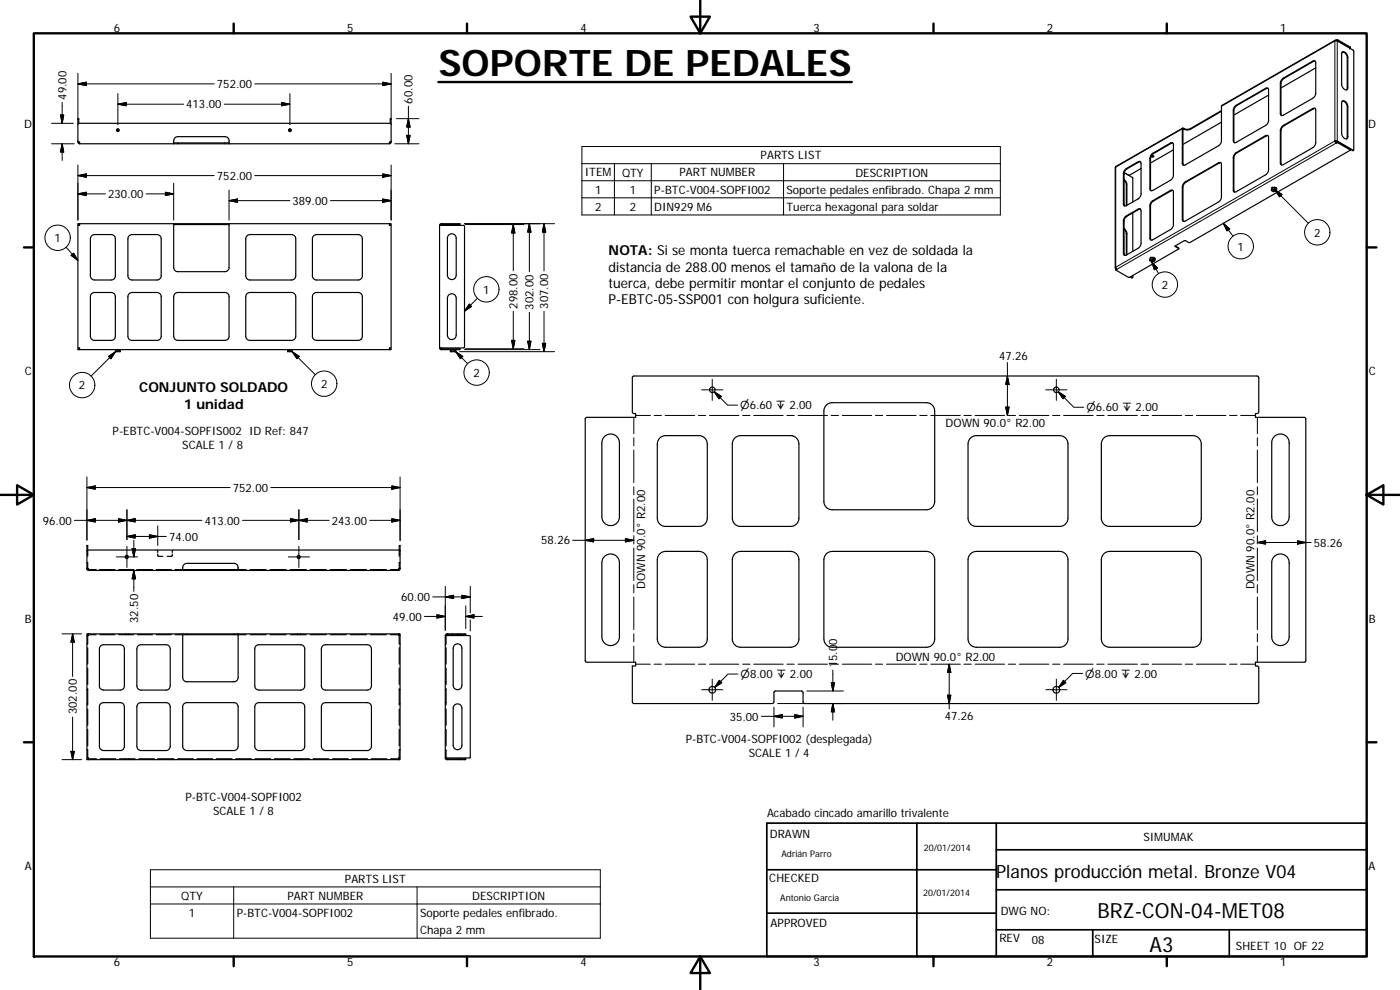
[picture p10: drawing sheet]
<svg xmlns="http://www.w3.org/2000/svg" width="420mm" height="297mm" viewBox="0 0 420 297" stroke-linecap="round" stroke-linejoin="round" font-family="sans-serif">
<g fill="none" stroke="#000" stroke-width=".36">
<path d="M394.7 18.3l-.5 .1-9.1 5.2-.4 .6-.3 .9v9.1l.2 .5M400.7 12.1l-34 19.5-.1 10.8-.4 .9-10.5 6.2a.53 .53 0 0 1-.6 0 .53 .53 0 0 1-.3-.5v-10.5l.3-.1 1.2 .4 .9-.2 9.4-5.4M401 12.1l-.4 .2h.7l4.8 2.7 .2 .3v29.7l-.2 .1-4.8-2.8h-.7M401 12.1l.5-.1 3.6 2.1 .1 .3M401 12.1v.1M401.1 12.2h.4l3.6 2.1v.2M402.8 15.6a1.44 1.44 0 0 1 1.7 1.6v9.1a.64 .64 0 0 1-.5 .7 .64 .64 0 0 1-.7-.4l-.5-.6-.2-.7v-9.1zM402.9 15.6a1.59 1.59 0 0 1 1.4 1.7v9.3l-.2 .4M403.1 15.6l-.4 .3M23.6 37l-.2 .2M23.6 37h93.5M23.6 37v-1.4h-.2v7l.5 .5"/>
<path d="M117.1 37v-1.4h.3v7l-.5 .5M117.1 37l.3 .2M354.9 38.4l-19.9 11.5-.3 .4v30.1M366.6 33.4l-9.4 5.4-1.1 .2-1-.4-.1 10.7 .2 .3M366.6 36.7l-11.6 6.6M370.7 31.9l9.1-5.4a.54 .54 0 0 1 .7-.1 .54 .54 0 0 1 .2 .6v9.1l-.4 1.1-9.3 5.5a.53 .53 0 0 1-.6 .1 .53 .53 0 0 1-.3-.6v-9.3zM380.5 26.5l-.5 .1-8.8 5.1-.5 .4-.4 .9v9.5l.2 .3M380.7 28.5l-10.4 6M385 23.5l9-5.2a.55 .55 0 0 1 .6 0 .55 .55 0 0 1 .3 .6v9.1l-.3 .8-.6 .7-8.9 5.1a.54 .54 0 0 1-.6 0 .54 .54 0 0 1-.3-.5v-9.1l.2-.7zM385 37.8l9-5.2a.54 .54 0 0 1 .6-.1 .54 .54 0 0 1 .3 .6v9.7l-.3 .8-.6 .7-8.9 5.1a.56 .56 0 0 1-.6 0 .56 .56 0 0 1-.3-.5v-9.7l.2-.7zM394.7 32.6h-.4l-9 5.1-.6 .7-.3 .9v9.7l.2 .5M394.9 20.4l-10.5 6"/>
<path d="M402.8 30.4a1.44 1.44 0 0 1 1.7 1.6v9a.7 .7 0 0 1-.6 .7 .7 .7 0 0 1-.8-.5l-.5-1.2v-9.1zM402.9 30.3a1.63 1.63 0 0 1 1.4 1.7v9.3l-.2 .4M23.4 42.4l.2 .2M23.6 42.6l.3 .3M23.6 42.6h.3v.3M23.9 42.9v.2M23.9 43.1h28.2M52.1 42.9h16.6M52.1 43.1h16.6M68.7 43.1v-.2a1.42 1.42 0 0 0-1.2-1.9h-14.1a1.67 1.67 0 0 0-1.3 2.1M68.7 43.1h48.2M117.1 42.6h-.2v.5"/>
<path d="M117.1 42.6l-.2 .3M117.4 42.4l-.3 .2M337.3 53.8l.9 1.4v6.4M337.3 54l.7 1.3v6.4M337.7 50.8l3.9-2.3a.53 .53 0 0 1 .6 0 .53 .53 0 0 1 .2 .5l-.1 9.8-.7 .9-3.6 2a.53 .53 0 0 1-.6 .1 .53 .53 0 0 1-.2-.6v-9.3zM342.3 48.5l-4.1 2.2-.8 1.1-.1 9.7 .2 .3M342.4 50.5l-3.4 2.1-1.6-.8 2.5 1.6 .1 7.2M345.5 46.8a.35 .35 0 0 1 .5-.2 .35 .35 0 0 1 .1 .5l-.7-.2M345.6 46.2l5.7-3.3a.55 .55 0 0 1 .6 0 .55 .55 0 0 1 .3 .5l-.1 9.6-.6 1-5.5 3.1a.55 .55 0 0 1-.6 .1 .55 .55 0 0 1-.3-.6v-9.3zM346.2 46.8h-.7M352 42.9l-.5 .1-5.3 3.1a1.82 1.82 0 0 0-.9 1.5v9.1l.2 .5M352 57.2h-.3l-5.7 3.2-.6 .8-.1 10.3 .2 .5"/>
<path d="M352.2 45l-6.9 3.9M355.2 55l10.5-6.1a.52 .52 0 0 1 .6-.1 .52 .52 0 0 1 .3 .6v9.9l-.3 .6-.6 .7-10 5.7a.53 .53 0 0 1-.6 .1 .53 .53 0 0 1-.3-.6v-9.9zM366.4 48.9h-.5l-10 5.8-.5 .4-.4 .9v10.1l.2 .3M370.8 45.9l9-5.2a.55 .55 0 0 1 .6-.1 .55 .55 0 0 1 .3 .6v9.7l-.2 .9-.7 .7-8.8 5a.53 .53 0 0 1-.6 .1 .53 .53 0 0 1-.3-.6v-9.9zM380.5 40.7l-.5 .1-8.8 5.1-.8 .9-.1 10.5 .2 .3M381.8 56.2l-.2 1M381.8 56.2v.5M382.1 56.9h.5v.2a.28 .28 0 0 1-.3 .2 .28 .28 0 0 1-.2-.4zM382.6 56.6l-.8 .1-.2 .5M382.6 56.2h-.8M382.6 56.2v.4M382.6 56.2l.5 .2v.5"/>
<path d="M382.6 56.6l.5 .3M383.1 56.9l-.2 .5-.7 .1-.6-.3M400.6 42.3l.2 .1M400.6 42.3l.4 .6M401 42.9l.5-.1 3.7 2.3-48.1 27.7-1.6-.6-2.8 1.6M401 42.7l-.2-.3h.3l4.8 2.8 .3-.1M401 42.7v.2M401.5 42.6l-.5 .1M405.1 44.7l.1 .3M23.9 67.1a.37 .37 0 0 1-.1 .5 .37 .37 0 0 1-.4 0v36.8a.37 .37 0 0 1 .4 0 .37 .37 0 0 1 .1 .5M27.5 70.8l.9-.4h5a1.23 1.23 0 0 1 1.2 1.2v11.2a1.23 1.23 0 0 1-1.2 1.2h-5a1.27 1.27 0 0 1-1.3-1.2v-11.2zM38.7 70.8l.9-.4h7.5a1.26 1.26 0 0 1 1.3 1.2v11.2a1.27 1.27 0 0 1-1.3 1.2h-7.5a1.27 1.27 0 0 1-1.2-1.2v-11.2z"/>
<path d="M52.1 67.1h-28.7v.3h.5M52.1 67.1h16.6M52.1 67.4h16.6M68.7 67.1h48.7v.3h-.5M68.7 67.1v13.2a1.23 1.23 0 0 1-1.2 1.2h-14.1a1.23 1.23 0 0 1-1.3-1.2v-13.2M74 70.9l1-.5h12.5a1.3 1.3 0 0 1 1.3 1.2v11.2a1.31 1.31 0 0 1-1.3 1.2h-12.5a1.31 1.31 0 0 1-1.2-1.2v-11.2zM94.1 70.8l.9-.4h12.5a1.26 1.26 0 0 1 1.2 1.2v11.2a1.27 1.27 0 0 1-1.2 1.2h-12.5a1.27 1.27 0 0 1-1.2-1.2v-11.2zM116.9 67.1a.37 .37 0 0 0 0 .5 .37 .37 0 0 0 .5 0v36.8a.37 .37 0 0 0-.5 0 .37 .37 0 0 0 0 .5M131.9 67.6h7.3l.2 .3v36.3l-7.5 .2M131.9 67.6v36.8M132.4 67.1h5.6v.3h-5.6zM132.4 67.1l-.5 .5"/>
<path d="M132.4 67.4l-.2 .2M134.5 70.7a1.33 1.33 0 0 1 1.5-.5 1.33 1.33 0 0 1 .9 1.2v11.2a1.32 1.32 0 0 1-1.3 1.3 1.32 1.32 0 0 1-1.3-1.3v-11.2zM337.3 68.5l.9 1.4v6.5M337.3 68.8l.7 1.2v6.5M337.7 65l3.9-2.3a.53 .53 0 0 1 .6 0 .53 .53 0 0 1 .2 .5l-.1 10.4-.7 .9-3.6 2a.53 .53 0 0 1-.6 .1 .53 .53 0 0 1-.2-.6v-9.9zM338.1 64.9l-.2 .2M340 63.9v11.5M342.3 62.7l-4.1 2.2-.8 1.1-.1 10.3 .2 .3M345.3 77.2v.6M345.3 77.2l-.2 1M345.6 60.5l5.7-3.4a.54 .54 0 0 1 .6 0 .54 .54 0 0 1 .3 .6l-.1 10.1-.6 .9-5.5 3.2a.53 .53 0 0 1-.6 .1 .53 .53 0 0 1-.3-.6v-9.9zM346 77.6l-.7 .2-.2 .4"/>
<path d="M346 77.6l.6 .4M346 77.2v.4M346 77.2h-.7M346 77.2l.6 .3v.5M346.6 78l-.2 .4-.8 .1-.5-.3M352.7 73.8l-.1 .1 1.1 .8-14.7 8.5h-.3l-3.9-2.2M352.7 73.8l1 .5v.4M27.5 88.1l.9-.3h5a1.23 1.23 0 0 1 1.2 1.2v11.9a1.2 1.2 0 0 1-1.2 1.2h-5a1.23 1.23 0 0 1-1.3-1.2v-11.9zM38.7 88.1l.9-.3h7.5a1.26 1.26 0 0 1 1.3 1.2v11.9a1.23 1.23 0 0 1-1.3 1.2h-7.5a1.23 1.23 0 0 1-1.2-1.2v-11.9zM52.5 88.1l.9-.3h14.1a1.26 1.26 0 0 1 1.2 1.2v11.9a1.23 1.23 0 0 1-1.2 1.2h-14.1a1.23 1.23 0 0 1-1.3-1.2v-11.9zM74 88.3l1-.5h12.5a1.3 1.3 0 0 1 1.3 1.2v11.9a1.26 1.26 0 0 1-1.3 1.2h-12.5a1.26 1.26 0 0 1-1.2-1.2v-11.9zM94.1 88.1l.9-.3h12.5a1.26 1.26 0 0 1 1.2 1.2v11.9a1.23 1.23 0 0 1-1.2 1.2h-12.5a1.23 1.23 0 0 1-1.2-1.2v-11.9z"/>
<path d="M134.7 88.5a1.33 1.33 0 0 1 1.4-.2 1.33 1.33 0 0 1 .8 1.2v11.1a1.32 1.32 0 0 1-1.3 1.3 1.32 1.32 0 0 1-1.3-1.3v-11.1zM335 80.7l-.3-.3 .1-.2 .4 .6-.4 .2M335.1 80.7l-.3 .3M339.2 83.1l.4 .3 .3-.2M340 82.7l-.1 .5-.5-.2M34.7 104.9v.6h1.4v-.6M34.9 104.9v.1M35.2 104.9l-.5 .1M35.4 104.9v.6M35.5 104.9l.6 .1M35.9 104.9v.1M86.3 104.9v.6h1.4v-.6"/>
<path d="M86.5 104.9v.1M86.8 104.9l-.5 .1M87 104.9v.6M87.2 104.9l.5 .1M87.5 104.9v.1M116.9 104.6h.5v.3h-94v-.3h.5M131.9 104.4l.5 .5M132.2 104.4l.2 .2M132.4 104.6h5.6v.3h-5.6zM135.3 104.9h.9M135.5 104.9v.1M135.6 105v.5"/>
<path d="M136.4 104.9v.6M136.5 104.9l.3 .1v.5h-1.6v-.6M175.7 125.4l.4-.2h14.7v-1.1h-.7l-.3-.5v-10.3l.5-.5h187.1l.4 .5v10.3l-.2 .4-.8 .1v1.1h14.6l.5 .3v72.9l-.5 .3h-14.6v1.1l.8 .1 .2 .4v10.3l-.5 .5h-135.8l-.5-.4v-3l-.5-.4h-7.9l-.3 .5v2.9l-.5 .4h-41.7l-.3-.5v-10.8h1v-1.1h-14.7l-.4-.3zM181.6 130.8a2.64 2.64 0 0 1 2.8-.3 2.64 2.64 0 0 1 1.5 2.3v22.3a2.64 2.64 0 0 1-2.6 2.6 2.64 2.64 0 0 1-2.7-2.6v-22.3l.3-1.1zM197.9 131.6l.5-.5 1-.4h10.4a2.51 2.51 0 0 1 2.5 2.5v22.3a2.48 2.48 0 0 1-2.5 2.4h-10a2.47 2.47 0 0 1-2.5-2.4v-22.3l.1-.7zM220.4 131.6l.8-.7 1.1-.2h15a2.51 2.51 0 0 1 2.5 2.5v22.3a2.48 2.48 0 0 1-2.5 2.4h-15a2.47 2.47 0 0 1-2.5-2.4v-22.3l.1-.7zM247.9 121.7l.8-.6 1.1-.3h28.2a2.51 2.51 0 0 1 2.5 2.5v27.2a2.51 2.51 0 0 1-2.5 2.5h-28.2a2.51 2.51 0 0 1-2.5-2.5v-27.2l.1-.7zM291.1 131.6l.9-.7 1-.2h25a2.51 2.51 0 0 1 2.5 2.5v22.3a2.48 2.48 0 0 1-2.5 2.4h-25a2.47 2.47 0 0 1-2.5-2.4v-22.3l.1-.7zM331.1 131.6l.9-.7 1-.2h25a2.51 2.51 0 0 1 2.5 2.5v22.3a2.48 2.48 0 0 1-2.5 2.4h-25a2.47 2.47 0 0 1-2.5-2.4v-22.3l.1-.7zM382.3 131.1a2.62 2.62 0 0 1 2.9-.7 2.62 2.62 0 0 1 1.7 2.4v22.3a2.61 2.61 0 0 1-2.6 2.6 2.61 2.61 0 0 1-2.6-2.6v-22.3l.1-.7zM26.1 170.6l.1 .4 .4 .2M26.1 170.4l.2 .2"/>
<path d="M26.1 170.6h.2M26.1 166.2h.2M26.1 168.8h.2v1.8h.3v.6M26.3 166.9v-3.2h-.2v6.9M26.3 170.6l.2 .3h2.3M26.6 171.2h28.2M29.8 170.9v.1M29.8 171.1v.1M30 170.9h4.5M35.6 170.9h4.5M37.3 170.9v.1M37.3 171.1v.1"/>
<path d="M38.3 166.7a.5 .5 0 0 0-.7 .4 .5 .5 0 0 0 .7 .4M41.1 170.9v.1M41.1 171.1v.1M41.3 170.9h4.5M46.9 170.9h4.5M47.1 165l.1 .1M47.3 165.2v.6M47.3 166.2l.1 .6M47.5 166.9h1.4M51.1 170.9v.1M51.1 171.1v.1M51.6 166.9h-1.4"/>
<path d="M51.7 166.2v.6M51.7 165.2v.6M52 165l-.2 .1M52.6 170.9h21.3M54.8 171.2h16.7M71.5 171.2v-.2a1.49 1.49 0 0 0-1.3-2h-14.1a1.62 1.62 0 0 0-1.3 2.2M71.5 171.2h48.1M75.1 170.9h4.8M76.5 170.9v.1M76.5 171.1v.1M81.1 170.9h4.8M87.1 170.9h4.8"/>
<path d="M89.9 166.7a.5 .5 0 0 0-.7 .4 .5 .5 0 0 0 .7 .4M91.4 170.9v.1M91.4 171.1v.1M93.1 170.9h4.8M96.4 170.9v.1M96.4 171.1v.1M99.1 170.9h4.8M105.1 170.9h4.9M111.2 170.9h4.8M111.5 170.9v.1M111.5 171.1v.1M119.8 170.6h-.2v.6"/>
<path d="M119.8 166.9v-3.2h.3v6.9l-.1 .4-.4 .2M119.8 170.6l-.1 .3h-2.5M119.8 166.2h.1M119.9 168.8l-.1 1.8M120 166.2h.1M120 168.8h.1M120.1 170.4l-.3 .2M120.1 165.3l-.3-.3h-93.5l-.2 .3M181.6 166.8a2.64 2.64 0 0 1 2.8-.3 2.64 2.64 0 0 1 1.5 2.3v22.3a2.64 2.64 0 0 1-2.6 2.6 2.64 2.64 0 0 1-2.7-2.6v-22.3l.3-1.1zM197.9 166.3l.8-.6 1.1-.3h10a2.51 2.51 0 0 1 2.5 2.6v23.7a2.51 2.51 0 0 1-2.5 2.5h-10a2.51 2.51 0 0 1-2.5-2.5v-23.7zM220.4 166.3l.8-.6 1.1-.3h15a2.51 2.51 0 0 1 2.5 2.6v23.7a2.51 2.51 0 0 1-2.5 2.5h-15a2.51 2.51 0 0 1-2.5-2.5v-23.7zM247.9 166.3l.8-.6 1.1-.3h28.2a2.51 2.51 0 0 1 2.5 2.6v23.7a2.51 2.51 0 0 1-2.5 2.5h-28.2a2.51 2.51 0 0 1-2.5-2.5v-23.7z"/>
<path d="M291.1 166.3l.9-.6 1-.3h25a2.51 2.51 0 0 1 2.5 2.6v23.7a2.51 2.51 0 0 1-2.5 2.5h-25a2.51 2.51 0 0 1-2.5-2.5v-23.7zM331.1 166.3l.9-.6 1-.3h25a2.51 2.51 0 0 1 2.5 2.6v23.7a2.51 2.51 0 0 1-2.5 2.5h-25a2.51 2.51 0 0 1-2.5-2.5v-23.7zM382.3 167a2.62 2.62 0 0 1 2.9-.6 2.62 2.62 0 0 1 1.7 2.4v22.3a2.61 2.61 0 0 1-2.6 2.6 2.61 2.61 0 0 1-2.6-2.6v-22.3l.1-.7zM26.1 193.2h.2M26.3 190.7v2.4M26.3 194.4v4.9M26.6 190.2a.34 .34 0 0 1 0 .5 .34 .34 0 0 1-.5 0v36.7a.35 .35 0 0 1 .5 0 .35 .35 0 0 1 0 .5M30 190.4h4.5M30 194l1.1-.6h5a1.23 1.23 0 0 1 1.2 1.3v11.1a1.23 1.23 0 0 1-1.2 1.3h-5a1.27 1.27 0 0 1-1.3-1.3v-11.1zM35.6 190.4h4.5M37.7 190.2v.2M38.5 190.2v.2"/>
<path d="M41.3 190.4h4.5M41.4 193.8l.9-.4h7.5a1.26 1.26 0 0 1 1.3 1.3v11.1a1.26 1.26 0 0 1-1.3 1.3h-7.5a1.23 1.23 0 0 1-1.2-1.3v-11.1zM46.9 190.4h4.5M52.6 190.4h21.3M54.8 190.2h-28.7v.2h2.7M54.8 190.2h16.7M71.5 190.2h48.6v.2h-2.9M71.5 190.2v13.1a1.31 1.31 0 0 1-1.3 1.3h-14.1a1.31 1.31 0 0 1-1.3-1.3v-13.1M75.1 190.4h4.8M76.8 193.8l.9-.4h12.5a1.23 1.23 0 0 1 1.2 1.3v11.1a1.23 1.23 0 0 1-1.2 1.3h-12.5a1.23 1.23 0 0 1-1.2-1.3v-11.1zM81.1 190.4h4.8M87.1 190.4h4.8"/>
<path d="M89.3 190.2v.2M90.1 190.2v.2M93.1 190.4h4.8M96.8 193.8l.9-.4h12.5a1.26 1.26 0 0 1 1.3 1.3v11.1a1.26 1.26 0 0 1-1.3 1.3h-12.5a1.26 1.26 0 0 1-1.3-1.3v-11.1zM99.1 190.4h4.8M105.1 190.4h4.9M111.2 190.4h4.8M119.6 190.2a.34 .34 0 0 0 0 .5 .34 .34 0 0 0 .5 0v36.7h-.5v.5M119.8 190.7v2.4M119.8 194.4v4.9M119.8 193.2h.1M120 193.2h.1"/>
<path d="M133.6 190.7h7.4l.1 .2v36.3l-.1 .2h-7.4M133.6 193.4h.1M133.6 190.7v36.7M133.8 193.4h.1M133.9 194.4v4.9M134.1 190.2h5.7v.2h-5.7zM134.1 190.2l-.5 .5M134.1 190.4l-.2 .3v2.4M135.8 190.2v.2M136.4 193.5a1.33 1.33 0 0 1 1.4-.2 1.33 1.33 0 0 1 .8 1.2v11.1a1.31 1.31 0 0 1-1.3 1.3 1.31 1.31 0 0 1-1.3-1.3v-11.1zM137.3 190.2v.2M138.1 190.2v.2"/>
<path d="M26.1 211.2h.2M26.1 206.9h.2M26.3 200.5v4.9M26.3 206.6v4.9M26.3 212.7v4.9M26.3 218.9v4.9M30.2 211.2l.9-.4h5a1.2 1.2 0 0 1 1.2 1.2v11.9a1.26 1.26 0 0 1-1.2 1.3h-5a1.31 1.31 0 0 1-1.3-1.3v-11.9zM41.4 211.2l.9-.4h7.5a1.23 1.23 0 0 1 1.3 1.2v11.9a1.3 1.3 0 0 1-1.3 1.3h-7.5a1.26 1.26 0 0 1-1.2-1.3v-11.9zM55.2 211.2l.9-.4h14.1a1.23 1.23 0 0 1 1.3 1.2v11.9a1.3 1.3 0 0 1-1.3 1.3h-14.1a1.3 1.3 0 0 1-1.3-1.3v-11.9zM76.8 211.2l.9-.4h12.5a1.2 1.2 0 0 1 1.2 1.2v11.9a1.26 1.26 0 0 1-1.2 1.3h-12.5a1.26 1.26 0 0 1-1.2-1.3v-11.9zM96.8 211.2l.9-.4h12.5a1.23 1.23 0 0 1 1.3 1.2v11.9a1.3 1.3 0 0 1-1.3 1.3h-12.5a1.3 1.3 0 0 1-1.3-1.3v-11.9zM119.8 200.5v4.9"/>
<path d="M119.8 206.6v4.9M119.8 212.7v4.9M119.8 218.9v4.9M119.8 206.9h.1M119.8 211.2h.1M120 206.9h.1M120 211.2h.1M133.6 207.1h.1M133.6 204.6h.1M133.6 210.8h.1M133.8 207.1h.1M133.8 204.6h.1"/>
<path d="M133.8 210.8h.1M133.9 200.5v4.9M133.9 206.6v4.9M133.9 212.7v4.9M133.9 218.9v4.9M136.4 211.5a1.31 1.31 0 0 1 1.4-.2 1.31 1.31 0 0 1 .8 1.2v11.1a1.31 1.31 0 0 1-1.3 1.3 1.31 1.31 0 0 1-1.3-1.3v-11.1zM26.1 224.9h.2M26.3 225v2.4M28.9 227.7h-2.8v.2h94v-.2h-2.8M30.1 227.7h4.6M35.9 227.7h4.6M37.6 227.7v.1"/>
<path d="M37.6 227.9h.1M38.6 227.7v.1M38.6 227.9h.1M41.7 227.7h4.6M47.3 227.7v.1M47.3 227.9h.1M47.5 227.7h4.7M51.7 227.7v.1M51.7 227.9h.1M53.3 227.7h4.7M59.1 227.7h4.7M64.9 227.7h4.7"/>
<path d="M70.7 227.7h4.7M76.6 227.7h4.6M82.4 227.7h4.6M88.2 227.7h4.6M89.2 227.7v.1M89.2 227.9h.1M90.2 227.7v.1M90.2 227.9h.1M94 227.7h4.7M99.8 227.7h4.7M105.6 227.7h4.7M111.4 227.7h4.7"/>
<path d="M119.8 225v2.4M119.8 224.9h.1M120 224.9h.1M133.6 225.2h.1M133.6 227.4l.1 .3 .4 .2M133.8 225.2h.1M133.9 225v2.4l.2 .3M134.1 227.7h5.7v.2h-5.7zM137.2 227.7v.1M137.2 227.9h.1M137.9 227.7v.1M137.9 227.9h.1"/>
<path d="M138.2 227.7v.1M138.2 227.9h.1"/>
<circle cx="35.4" cy="39.1" r=".42"/>
<circle cx="35.4" cy="39.1" r=".32"/>
<circle cx="87" cy="39.1" r=".31"/>
<circle cx="87" cy="39.1" r=".41"/>
<circle cx="345.8" cy="78" r=".26"/>
<circle cx="213.8" cy="117" r=".83"/>
<circle cx="317" cy="117" r=".82"/>
<circle cx="38.1" cy="167.1" r=".41"/>
<circle cx="89.7" cy="167.1" r=".41"/>
<circle cx="213.8" cy="207" r="1"/>
<circle cx="317" cy="207" r="1"/>
</g>
<g fill="none" stroke="#000" stroke-width=".3">
<path d="M394 18.3l.2 .1M401.1 12v.2M401.3 12.3v30l-.2 .1M401.5 12v.2M404.5 17.2l-.2 .1M405.1 14.1v.2M15.5 37h6.5M18.1 34.5h1l-.4 2.5zM18.7 30.7v6.3M23.4 25.2l2.5-.5v1zM23.4 25.2h40.9M23.4 22v13.6"/>
<path d="M35.4 31.3l2.5-.5v1zM35.4 31.3h19.7M35.4 28.1v9.4M67.3 31.3h19.7M76.5 25.2h40.9M84.5 30.8l2.5 .5-2.5 .4zM87 28.1v9.4M114.9 24.7l2.5 .5-2.5 .5zM117.4 22v13.6M119 35.6h6.7M122.6 31.9v11.2M122.6 35.6l.5 2.5h-1z"/>
<path d="M355.2 38.7l-.2 .1M355.4 38.6v.2M357.2 38.6v.2M366.6 31.9l34-19.6v30l-65.8 37.9v-30.1l20-11.4M370.1 33.1l.2 .1M371 31.6l.2 .1M379.8 26.5l.2 .1M384.2 25l.2 .1M384.2 39.2l.2 .1M384.2 34.1l.2 .1M385.1 23.5h.2M385.1 37.6l.2 .1"/>
<path d="M394 32.6l.2 .1M404.5 32h-.2M404.5 26.3l-.2 .1M15.5 43.1h6.8M18.7 43.1l.4 2.5h-1zM18.7 43.1v5M23.4 52.7l2.5-.5v1zM23.4 58.2l2.5-.5v1zM23.4 52.7h40.9M23.4 58.2h8.3M23.4 49.5v16.5M43.8 58.2h8.3"/>
<path d="M49.6 57.7l2.5 .5-2.5 .5zM52.1 55v11M68.7 57v9M76.5 52.7h40.9M114.9 52.2l2.5 .5-2.5 .5zM114.9 59.7l2.5 .5-2.5 .5zM117.4 49.5v16.5M118.5 43.1h7.2M122.1 40.6h1l-.5 2.5zM174.6 44h125.6v20.5h-125.6zM174.6 49.1h125.6M174.6 54.2h125.6"/>
<path d="M174.6 59.4h125.6M184.4 49.1v15.4M195.5 49.1v15.4M235.2 49.1v15.4M337.2 52.1l.1 .1M338 50.6l.2 .1M338.2 55.4l-.2 .1M341.6 48.5l.1 .1M345.1 56.6l.2 .1M345.1 47.5l.2 .1M346 46l.2 .1M351.3 42.9l.2 .1"/>
<path d="M351.3 57.1l.2 .2M354.8 56.1l.2 .1M354.8 49l.2 .1M355.7 54.6l.2 .1M365.7 48.9h.2M370.1 42.2l.2 .1M370.1 57l.2 .1M370.1 47.3l.2 .1M371 45.8l.2 .1M379.8 40.7l.2 .1M382.6 56.9l2.1 1.4-.7 .8zM382.6 56.9l10.1 10.1"/>
<path d="M384.2 48.9l.2 .1M401 42.9l-65.8 37.9M401.1 42.6v.2M401.5 42.6v.2M404.5 41l-.2 .1M405.1 44.7v.2M406.1 45.1l-.2 .1M19.8 74.2l3.6 3.9M21.3 76.6l.8-.6 1.3 2.1zM68.7 60.2l2.6-.5v1zM68.7 60.2h18.3M99.2 60.2h18.2"/>
<path d="M139.4 67.1h27M139.6 67.4h17.6M154 67.4v13.9M154 67.4l.5 2.5h-1zM158.9 67.1v14.4M158.9 67.1l.5 2.5h-1zM163.3 67.1l.5 2.5h-1zM163.3 67.1v14.2M337.2 61.2l.1 .1M337.2 76l.1 .1M337.2 66.3l.1 .1M338 64.8l.2 .1"/>
<path d="M338.2 70.1l-.2 .1M341.6 62.7l.1 .1M345.1 71.4l.2 .1M345.1 61.7l.2 .1M345.6 78.5l2.1 3.6M345.6 78.5l1.7 1.9-.9 .5zM346 60.2l.2 .1M352.7 73.8v.2M353.7 74.3v.2M354.8 65.8l.2 .1M367.1 67l3 3.9M367.1 67l2 1.7-.9 .6z"/>
<path d="M140.8 91.2l.7 .7-2.1 1.5zM143.3 89.5l-3.9 3.9M154 93.4v11.2M158.9 93.7v11.2M163.3 93.4v12.1M335 80.5l-.2 .1M339.8 83.2l-.2 .2M32.6 106.9l2.1-1.4-1.4 2.1zM34.7 105.5l-7.4 7.3M87.7 105.5l6.9 6.9M87.7 105.5l2.1 1.4-.7 .7zM136.8 105.5l2.1 1.4-.7 .7z"/>
<path d="M136.8 105.5l3.5 3.6M138 105.5h28.4M139.4 104.9h22.6M139.6 104.6h17.6M153.5 102.1h1l-.5 2.5zM158.4 102.4h1l-.5 2.5zM162.8 103h1l-.5 2.5zM210.6 117h6.3M213.8 113.8v6.3M214.3 117.5l4.1 4.1h2.9M214.3 117.5l2.2 1.4-.7 .8zM302.3 108.8v15.9"/>
<path d="M302.3 112.8l.5 2.5h-1zM313.8 117h6.4M317 113.8v6.3M317.6 117.5l4.7 4.7h2.9M317.6 117.5l2.1 1.4-.7 .8zM190.2 125.2v4.9M190.2 131.3v2.5M190.2 135v9.8M190.8 124.7h4.4M196.3 124.7h2.2M199.6 124.7h8.9M209.6 124.7h2.2"/>
<path d="M212.9 124.7h8.9M222.9 124.7h2.2M226.2 124.7h8.8M236.2 124.7h2.2M239.5 124.7h8.8M249.4 124.7h2.3M252.8 124.7h8.8M262.7 124.7h2.2M266.1 124.7h8.8M276 124.7h2.2M279.3 124.7h8.9M289.3 124.7h2.2"/>
<path d="M292.6 124.7h8.9M301.8 122.2h1l-.5 2.5zM302.6 124.7h2.2M305.9 124.7h8.9M315.9 124.7h2.2M319.2 124.7h8.9M329.2 124.7h2.2M332.5 124.7h8.8M342.4 124.7h2.3M345.8 124.7h8.8M355.7 124.7h2.3M359.1 124.7h8.8"/>
<path d="M369 124.7h2.3M372.3 124.7h4.5M377.3 125.2v4.9M377.3 131.3v2.5M377.3 135v9.8M22.3 156.1h38.3M26.1 143.1v19M26.1 146.3l2.5-.5v1zM26.1 156.1l2.5-.5v1zM26.1 146.3h43M35.6 155.6l2.5 .5-2.5 .5zM38.1 156.1l2.5-.5v1z"/>
<path d="M38.1 153v8.9M47.3 157.8v5.9M72.8 156.1h26M81.2 146.3h38.9M87.2 155.6l2.5 .5-2.5 .5zM89.7 153v8.9M89.7 156.1l2.5-.5v1zM111 156.1h9.1M117.6 145.8l2.5 .5-2.5 .5zM117.6 155.6l2.5 .5-2.5 .5zM120.1 143.1v19.2M190.2 146v2.5"/>
<path d="M190.2 149.7v9.8M377.3 146v2.5M377.3 149.7v9.8M34.9 167.1h6.4M38.1 161l2.5-.5v1zM38.1 161h11.8M38.1 163.9v6.4M39.7 164.6h1l-.5 2.5zM40.2 162.1v5M40.2 171.2v6.2M40.2 171.2l.5 2.5h-1zM44.8 160.5l2.5 .5-2.5 .5z"/>
<path d="M86.5 167.1h6.4M89.7 163.9v6.4M129.9 179.1h11.2M133.6 179.1l2.5-.5v1zM133.6 175.9v13.2M138.6 178.6l2.5 .5-2.5 .5zM141.1 175.9v8M171.9 162.1h18.3M175.6 162.1l2.5-.5v1zM187.7 161.6l2.5 .5-2.5 .5zM190.2 160.7v2.5M190.2 164.4v9.8"/>
<path d="M190.2 175.4v2.5M190.2 179.1v9.8M377.3 160.7v2.5M377.3 164.4v9.8M377.3 175.4v2.5M377.3 179.1v9.8M377.3 162.8l2.5-.5v1zM377.3 162.8h16.2M389.4 162.3l2.5 .5-2.5 .5zM18.6 190.2h5.9M21.8 190.2l.5 2.5h-1zM21.8 190.2v12.8"/>
<path d="M127.4 185h6.2M131.1 184.4l2.5 .6-2.5 .4zM139.8 185l2.4-.6v1zM139.8 185h5M139.8 181.8v6.8M141.1 185.9v3.4M190.2 190.1v2.5M190.2 193.8v4.9M190.8 199.3h4.4M196.3 199.3h2.2M199.6 199.3h8.9M209.6 199.3h2.2"/>
<path d="M212.9 199.3h8.9M222.9 199.3h2.2M226.2 199.3h8.8M236.2 199.3h2.2M239.5 199.3h8.8M249.4 199.3h2.3M252.8 199.3h8.8M262.7 199.3h2.2M266.1 199.3h8.8M276 199.3h2.2M279.3 199.3h8.9M284.9 199.3v13.4"/>
<path d="M284.9 199.3l.5 2.5h-1zM289.3 199.3h2.2M292.6 199.3h8.9M302.6 199.3h2.2M305.9 199.3h8.9M315.9 199.3h2.2M319.2 199.3h8.9M329.2 199.3h2.2M332.5 199.3h8.8M342.4 199.3h2.3M345.8 199.3h8.8M355.7 199.3h2.3"/>
<path d="M359.1 199.3h8.8M369 199.3h2.3M372.3 199.3h4.5M377.3 190.1v2.5M377.3 193.8v4.9M21.8 215.2v12.7M210.6 206.9h6.3M213.8 203.8v6.3M215.9 204.1l.7 .8-2.1 1.4zM221.5 202.2h-3l-4 4.1M228.5 214.9h12.5M232.3 212.2v5.9"/>
<path d="M232.3 214.9l2.5-.5v1zM233.4 211.1h19.7M238.5 214.4l2.5 .5-2.5 .5zM241 212.2v5.9M242.1 207.3h11M249.5 204.9h1l-.6 2.4zM249.9 201.1v6.2M249.9 211.1v5M249.9 211.1l.6 2.5h-1zM284.4 208.6h1l-.5 2.5zM313.8 206.9h6.4M317 203.8v6.3"/>
<path d="M319.1 204.1l.8 .8-2.2 1.4zM324.9 202.1h-3l-4.2 4.2M18.6 227.9h5.9M21.3 225.4h1l-.5 2.5zM45.1 261h135.1v20.5h-135.1zM45.1 266.1h135.1M45.1 271.2h135.1M70.1 266.1v15.4M125.2 266.1v15.4"/>
<circle cx="17.3" cy="71.3" r="3.8"/>
<circle cx="372.4" cy="73.9" r="3.8"/>
<circle cx="395.3" cy="69.7" r="3.8"/>
<circle cx="146" cy="86.8" r="3.8"/>
<circle cx="349.6" cy="85.4" r="3.8"/>
<circle cx="24.6" cy="115.5" r="3.8"/>
<circle cx="97.3" cy="115.1" r="3.8"/>
<circle cx="143" cy="111.8" r="3.8"/>
</g>
<circle cx="405.1" cy="14.5" r=".18" fill="#000"/>
<g fill="none" stroke="#000" stroke-width=".71">
<path d="M10.1 10h400.1v277h-400.1zM70.1 7.1v2.9M140.2 7.1v2.9M207.3 5h5.8l-2.9 5zM210.2 0v10M280.2 7.1v2.9M350.2 7.1v2.9M131.6 24.6h124M7.2 74.2h2.9M410.2 74.2h2.9M.2 148.5h9.9M5.1 145.6l5 2.9-5 2.9z"/>
<path d="M410.2 148.5l5-2.9v5.8zM410.2 148.5h9.9M7.2 222.7h2.9M410.2 222.7h2.9M70.1 287v2.9M140.2 287v2.9M210.2 287l2.9 5h-5.8zM210.2 287v10M280.2 287v2.9M350.2 287v2.9"/>
</g>
<path d="M230.1 247h180.1v40h-180.1zM275.2 247v40M299 255h111.2M299 247v40M230.1 274h68.9M230.1 261h68.9M299 279h111.2M299 267h111.2M327.9 279v8M368.9 279v8" fill="none" stroke="#000" stroke-width=".51"/>
<g fill="#000" stroke="#000" stroke-width=".3">
<path d="M18.1 34.5h1l-.4 2.5zM23.4 25.2l2.5-.5v1zM35.4 31.3l2.5-.5v1zM84.5 30.8l2.5 .5-2.5 .4zM114.9 24.7l2.5 .5-2.5 .5zM122.6 35.6l.5 2.5h-1zM18.7 43.1l.4 2.5h-1zM23.4 52.7l2.5-.5v1zM23.4 58.2l2.5-.5v1zM49.6 57.7l2.5 .5-2.5 .5zM68.7 60.2l2.6-.5v1zM114.9 52.2l2.5 .5-2.5 .5z"/>
<path d="M122.1 40.6h1l-.5 2.5zM382.6 56.9l2.1 1.4-.7 .8zM21.3 76.6l.8-.6 1.3 2.1zM114.9 59.7l2.5 .5-2.5 .5zM154 67.4l.5 2.5h-1zM158.9 67.1l.5 2.5h-1zM163.3 67.1l.5 2.5h-1zM367.1 67l2 1.7-.9 .6zM140.8 91.2l.7 .7-2.1 1.5zM345.6 78.5l1.7 1.9-.9 .5zM32.6 106.9l2.1-1.4-1.4 2.1zM87.7 105.5l2.1 1.4-.7 .7z"/>
<path d="M136.8 105.5l2.1 1.4-.7 .7zM153.5 102.1h1l-.5 2.5zM158.4 102.4h1l-.5 2.5zM162.8 103h1l-.5 2.5zM214.3 117.5l2.2 1.4-.7 .8zM302.3 112.8l.5 2.5h-1zM317.6 117.5l2.1 1.4-.7 .8zM301.8 122.2h1l-.5 2.5zM26.1 146.3l2.5-.5v1zM26.1 156.1l2.5-.5v1zM35.6 155.6l2.5 .5-2.5 .5zM38.1 156.1l2.5-.5v1z"/>
<path d="M87.2 155.6l2.5 .5-2.5 .5zM89.7 156.1l2.5-.5v1zM117.6 145.8l2.5 .5-2.5 .5zM117.6 155.6l2.5 .5-2.5 .5zM39.7 164.6h1l-.5 2.5zM38.1 161l2.5-.5v1zM40.2 171.2l.5 2.5h-1zM44.8 160.5l2.5 .5-2.5 .5zM133.6 179.1l2.5-.5v1zM138.6 178.6l2.5 .5-2.5 .5zM175.6 162.1l2.5-.5v1zM187.7 161.6l2.5 .5-2.5 .5z"/>
<path d="M377.3 162.8l2.5-.5v1zM389.4 162.3l2.5 .5-2.5 .5zM21.8 190.2l.5 2.5h-1zM131.1 184.4l2.5 .6-2.5 .4zM139.8 185l2.4-.6v1zM215.9 204.1l.7 .8-2.1 1.4zM232.3 214.9l2.5-.5v1zM238.5 214.4l2.5 .5-2.5 .5zM249.5 204.9h1l-.6 2.4zM249.9 211.1l.6 2.5h-1zM284.4 208.6h1l-.5 2.5zM284.9 199.3l.5 2.5h-1z"/>
<path d="M319.1 204.1l.8 .8-2.2 1.4zM21.3 225.4h1l-.5 2.5z"/>
</g>
<text font-size="11" x="131.6" y="22.8">SOPORTE DE PEDALES</text>
<g font-size="6.3">
<text x="329.4" y="275.4">BRZ-CON-04-MET08</text>
<text x="345" y="285.6">A3</text>
</g>
<text font-size="5.5" x="298.9" y="263.4">Planos producción metal. Bronze V04</text>
<g font-size="4.1">
<text x="182.7" y="76.5">NOTA: Si se monta tuerca remachable en vez de soldada la</text>
<text x="182.7" y="81.5">distancia de 288.00 menos el tamaño de la valona de la</text>
<text x="182.7" y="86.4">tuerca, debe permitir montar el conjunto de pedales</text>
<text x="182.7" y="91.4">P-EBTC-05-SSP001 con holgura suficiente.</text>
<text x="41.8" y="117.6">CONJUNTO SOLDADO</text>
<text x="55.1" y="122.6">1 unidad</text>
</g>
<g font-size="3.5">
<text x="34.2" y="9.6">6</text>
<text x="104.2" y="9.6">5</text>
<text x="174.2" y="9.6">4</text>
<text x="244.2" y="9.6">3</text>
<text x="314.2" y="9.6">2</text>
<text x="384.2" y="9.6">1</text>
<text x="19.9" y="30" transform="rotate(-90 19.9 30)">49.00</text>
<text x="65.1" y="26.4">752.00</text>
<text x="55.9" y="32.5">413.00</text>
<text x="123.8" y="31.1" transform="rotate(-90 123.8 31.1)">60.00</text>
<text x="7.3" y="38.4">D</text>
<text x="410.6" y="38.4">D</text>
<text x="228.3" y="47.8">PARTS LIST</text>
<text x="65.1" y="54">752.00</text>
<text x="175.5" y="52.9">ITEM</text>
<text x="186.7" y="53">QTY</text>
<text x="203.9" y="52.9">PART NUMBER</text>
<text x="256.7" y="53">DESCRIPTION</text>
<text x="32.5" y="59.5">230.00</text>
<text x="178.6" y="58.1">1</text>
<text x="189" y="58.1">1</text>
<text x="196.4" y="58.1">P-BTC-V004-SOPFI002</text>
<text x="236" y="58.1">Soporte pedales enfibrado. Chapa 2 mm</text>
<text x="87.8" y="61.5">389.00</text>
<text x="178.6" y="63.2">2</text>
<text x="189" y="63.2">2</text>
<text x="196.4" y="63.2">DIN929 M6</text>
<text x="236" y="63.3">Tuerca hexagonal para soldar</text>
<text x="394.4" y="71">2</text>
<text x="16.3" y="72.6">1</text>
<text x="371.4" y="75.2">1</text>
<text x="145" y="88.1">1</text>
<text x="348.6" y="86.7">2</text>
<text x="155.3" y="92.6" transform="rotate(-90 155.3 92.6)">298.00</text>
<text x="160.1" y="92.9" transform="rotate(-90 160.1 92.9)">302.00</text>
<text x="164.5" y="92.6" transform="rotate(-90 164.5 92.6)">307.00</text>
<text x="299.8" y="107.9">47.26</text>
<text x="7.4" y="112.6">C</text>
<text x="142.1" y="113.1">2</text>
<text x="410.8" y="112.6">C</text>
<text x="23.7" y="116.9">2</text>
<text x="96.4" y="116.4">2</text>
<text x="33.8" y="130.5">P-EBTC-V004-SOPFIS002 ID Ref: 847</text>
<text x="283.8" y="128.1">DOWN 90.0° R2.00</text>
<text x="54.7" y="134.6">SCALE 1 / 8</text>
<text x="69.9" y="147.6">752.00</text>
<text x="12.8" y="157.4">96.00</text>
<text x="61.4" y="157.4">413.00</text>
<text x="99.6" y="157.4">243.00</text>
<text x="50.7" y="162.2">74.00</text>
<text x="162.4" y="163.4">58.26</text>
<text x="394.3" y="164">58.26</text>
<text x="193.6" y="176.7" transform="rotate(-90 193.6 176.7)">DOWN 90.0° R2.00</text>
<text x="376.5" y="176.9" transform="rotate(-90 376.5 176.9)">DOWN 90.0° R2.00</text>
<text x="120.4" y="180.4">60.00</text>
<text x="7.4" y="186.9">B</text>
<text x="41.4" y="186.9" transform="rotate(-90 41.4 186.9)">32.50</text>
<text x="117.9" y="186.2">49.00</text>
<text x="410.8" y="186.9">B</text>
<text x="251.2" y="193.5" transform="rotate(-90 251.2 193.5)">0</text>
<text x="251.2" y="198.3" transform="rotate(-90 251.2 198.3)">5.0</text>
<text x="251.2" y="200.2" transform="rotate(-90 251.2 200.2)">1</text>
<text x="268.8" y="198.4">DOWN 90.0° R2.00</text>
<text x="23.1" y="214.3" transform="rotate(-90 23.1 214.3)">302.00</text>
<text x="219" y="216.2">35.00</text>
<text x="283.5" y="216.1">47.26</text>
<text x="205.8" y="223">P-BTC-V004-SOPFI002 (desplegada)</text>
<text x="224.7" y="227.2">SCALE 1 / 4</text>
<text x="55.6" y="240.2">P-BTC-V004-SOPFI002</text>
<text x="64" y="244.4">SCALE 1 / 8</text>
<text x="230.2" y="245">Acabado cincado amarillo trivalente</text>
<text x="231.1" y="251.4">DRAWN</text>
<text x="343.2" y="252.3">SIMUMAK</text>
<text x="7.4" y="261.1">A</text>
<text x="410.8" y="261.1">A</text>
<text x="54.4" y="270">QTY</text>
<text x="86.2" y="269.9">PART NUMBER</text>
<text x="103.5" y="264.8">PARTS LIST</text>
<text x="141.7" y="270">DESCRIPTION</text>
<text x="230.9" y="264.6">CHECKED</text>
<text x="56.7" y="275.1">1</text>
<text x="71" y="275.1">P-BTC-V004-SOPFI002</text>
<text x="126.1" y="275.1">Soporte pedales enfibrado.</text>
<text x="300.3" y="274.5">DWG NO:</text>
<text x="126.1" y="280.2">Chapa 2 mm</text>
<text x="231.3" y="278.2">APPROVED</text>
<text x="299.9" y="282.6">REV</text>
<text x="309.7" y="283.3">08</text>
<text x="328.5" y="283">SIZE</text>
<text x="370.9" y="285.1">SHEET 10 OF 22</text>
<text x="34.2" y="289.9">6</text>
<text x="104.2" y="289.9">5</text>
<text x="174.2" y="289.9">4</text>
<text x="244.2" y="289.9">3</text>
<text x="314.2" y="289.9">2</text>
<text x="384.2" y="289.9">1</text>
</g>
<g font-size="3.3">
<text x="222.1" y="122.8">⌀6.60 ↧ 2.00</text>
<text x="326" y="123.5">⌀6.60 ↧ 2.00</text>
<text x="222.3" y="203.5">⌀8.00 ↧ 2.00</text>
<text x="325.7" y="203.3">⌀8.00 ↧ 2.00</text>
</g>
<g font-size="2.7">
<text x="234.5" y="257.1">Adrián Parro</text>
<text x="277.3" y="255.2">20/01/2014</text>
<text x="277" y="268.7">20/01/2014</text>
<text x="234.2" y="270.2">Antonio Garcia</text>
</g>
</svg>
